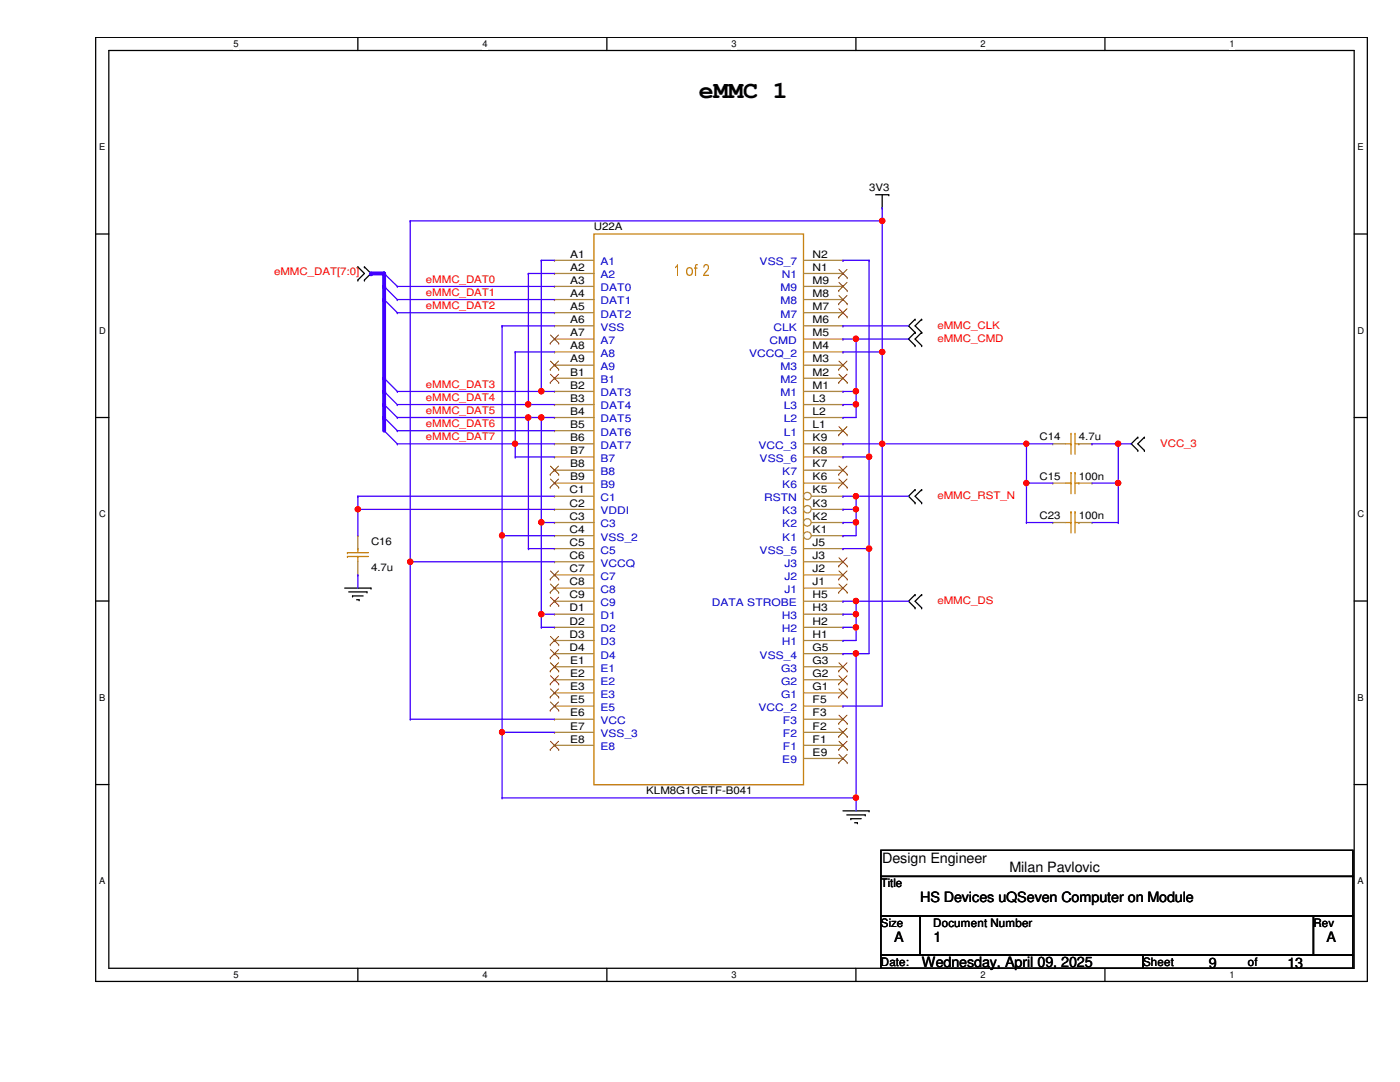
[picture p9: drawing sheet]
<svg xmlns="http://www.w3.org/2000/svg" width="279mm" height="216mm" viewBox="0 0 279 216" stroke-linecap="round" stroke-linejoin="round" font-family="sans-serif">
<path d="M19.1 7.5h253.8v188.3h-253.8zM21.7 10.1h248.6v183.1h-248.6z" fill="none" stroke="#000" stroke-width=".25"/>
<g fill="#fff">
<path d="M46.6 7.7h1v2.1h-1z"/>
<path d="M46.6 193.5h1v2.1h-1z"/>
</g>
<path d="M71.4 7.5v2.6M71.4 193.2v2.6" fill="none" stroke="#000" stroke-width=".25"/>
<g fill="#fff">
<path d="M96.3 7.7h1v2.1h-1z"/>
<path d="M96.3 193.5h1v2.1h-1z"/>
</g>
<path d="M121.1 7.5v2.6M121.1 193.2v2.6" fill="none" stroke="#000" stroke-width=".25"/>
<g fill="#fff">
<path d="M146 7.7h1v2.1h-1z"/>
<path d="M146 193.5h1v2.1h-1z"/>
</g>
<path d="M170.8 7.5v2.6M170.8 193.2v2.6" fill="none" stroke="#000" stroke-width=".25"/>
<g fill="#fff">
<path d="M195.7 7.7h1v2.1h-1z"/>
<path d="M195.7 193.5h1v2.1h-1z"/>
</g>
<path d="M220.5 7.5v2.6M220.5 193.2v2.6" fill="none" stroke="#000" stroke-width=".25"/>
<g fill="#fff">
<path d="M245.4 7.7h1v2.1h-1z"/>
<path d="M245.4 193.5h1v2.1h-1z"/>
<path d="M19.8 28.4h1.2v2h-1.2z"/>
<path d="M270.9 28.4h1.3v2h-1.3z"/>
<path d="M19.8 65h1.3v2.1h-1.3z"/>
<path d="M270.9 65h1.3v2.1h-1.3z"/>
</g>
<path d="M19.1 46.7h2.6M270.3 46.7h2.6" fill="none" stroke="#000" stroke-width=".25"/>
<g fill="#fff">
<path d="M19.8 101.6h1.3v2.1h-1.3z"/>
<path d="M270.9 101.6h1.3v2.1h-1.3z"/>
</g>
<path d="M19.1 83.3h2.6M270.3 83.3h2.6" fill="none" stroke="#000" stroke-width=".25"/>
<g fill="#fff">
<path d="M19.8 138.2h1.2v2.1h-1.2z"/>
<path d="M270.9 138.2h1.3v2.1h-1.3z"/>
</g>
<path d="M19.1 119.9h2.6M270.3 119.9h2.6" fill="none" stroke="#000" stroke-width=".25"/>
<g fill="#fff">
<path d="M19.8 174.8h1.2v2.1h-1.2z"/>
<path d="M270.9 174.8h1.3v2.1h-1.3z"/>
</g>
<g fill="none" stroke="#000" stroke-width=".25">
<path d="M174.8 38.9h2.6M176.1 38.9v2.6M177.4 38.9h.1M71.4 53.3h.1M71.4 55.9h.1M71.4 53.3l1.3 1.3-1.3 1.3M72.7 55.9h.1M72.7 53.3h.1M72.7 53.3l1.3 1.3-1.3 1.3M176.1 41.5h.1M182.6 63.7h.1M182.6 66.3h.1"/>
<path d="M182.6 69h.1M182.6 63.7l-1.3 1.3 1.3 1.3M182.6 66.3l-1.3 1.3 1.3 1.4M183.9 66.3h.1M183.9 63.7h.1M183.9 69h.1M183.9 63.7l-1.3 1.3 1.3 1.3M183.9 66.3l-1.3 1.3 1.3 1.4M182.6 97.7h.1M182.6 97.7l-1.3 1.3 1.3 1.3M183.9 97.7h.1M183.9 97.7l-1.3 1.3 1.3 1.3"/>
<path d="M227.1 87.2h.1M227.1 89.9h.1M227.1 87.2l-1.3 1.4 1.3 1.3M228.4 89.9h.1M228.4 87.2h.1M228.4 87.2l-1.3 1.4 1.3 1.3M68.8 117.3h5.2M69.6 118.1h3.6M70.4 118.9h.1M70.4 118.9h2.1M71.2 119.7h.5M71.7 119.7h.1"/>
<path d="M73.2 118.1h.1M74 117.3h.1M182.6 100.3h.1M182.6 118.7h.1M182.6 118.7l-1.3 1.3 1.3 1.3M183.9 100.3h.1M183.9 118.7h.1M183.9 118.7l-1.3 1.3 1.3 1.3M182.6 121.3h.1M183.9 121.3h.1M19.1 156.5h2.6M270.3 156.5h2.6"/>
<path d="M168.2 161.8h5.2M169 162.6h3.7M169.8 163.4h.1M169.8 163.4h2.1M170.6 164.2h.5M171.1 164.2h.1M172.7 162.6h.1M173.4 161.8h.1M175.8 169.7h94.2v5.2h-94.2zM175.8 174.9h94.2v7.9h-94.2zM175.8 182.8h7.8v7.8h-7.8zM175.8 190.6h52.3v2.6h-52.3z"/>
<path d="M183.6 182.8h78.5v7.8h-78.5zM228.1 190.6h41.9v2.6h-41.9zM262.1 182.8h7.9v7.8h-7.9z"/>
</g>
<g fill="none" stroke="#4200ff" stroke-width=".25">
<path d="M76.7 59.8h.1M76.7 57.1h.1M76.7 54.6h.1M76.7 59.8l2.6 2.6M76.7 57.1l2.6 2.7M76.7 54.6l2.6 2.5M76.7 78.1h.1M76.7 75.5h.1M76.7 78.1l2.6 2.6M76.7 75.5l2.6 2.6M76.7 85.9h.1M76.7 83.3h.1"/>
<path d="M76.7 80.7h.1M76.7 85.9l2.6 2.7M76.7 83.3l2.6 2.6M76.7 80.7l2.6 2.6"/>
</g>
<g fill="none" stroke="#cc8006" stroke-width=".25">
<path d="M118.5 46.7h41.9v109.9h-41.9zM212.7 88.6h1M212.7 96.4h1M213.7 86.5h.1M213.7 88.6h.1M213.7 94.3h.1M213.7 96.4h.1M213.7 86.5v4.1M213.7 94.3v4.2M214.5 86.5h.1M214.5 94.3h.1M214.5 86.5v4.1"/>
<path d="M214.5 94.3v4.2M214.5 88.6h.8M214.5 96.4h.8M215.3 88.6h.1M215.3 96.4h.1M69.3 111h.1M69.3 110.3h.1M69.3 111h4.2M69.3 110.3h4.2M71.4 109.5h.1M71.4 111h.1M71.4 109.5v.8"/>
<path d="M71.4 111v1.1M212.7 104.3h1M213.7 102.1h.1M213.7 104.3h.1M213.7 102.1v4.2M214.5 102.1h.1M214.5 102.1v4.2M214.5 104.3h.8M215.3 104.3h.1"/>
</g>
<g fill="none" stroke="#a84" stroke-width=".25">
<path d="M110.7 51.9h.1M110.7 54.6h.1M110.7 57.1h.1M110.7 59.8h.1M110.7 51.9h7.8M110.7 54.6h7.8M110.7 57.1h7.8M110.7 59.8h7.8M110.7 62.4h.1M110.7 65h.1M110.7 67.6h.1M110.7 70.2h.1"/>
<path d="M110.7 72.9h.1M110.7 75.5h.1M110.7 78.1h.1M110.7 62.4h7.8M110.7 65h7.8M110.7 67.6h7.8M110.7 70.2h7.8M110.7 72.9h7.8M110.7 75.5h7.8M110.7 78.1h7.8M110.7 80.7h.1M110.7 83.3h.1"/>
<path d="M110.7 85.9h.1M110.7 88.6h.1M110.7 91.2h.1M110.7 93.8h.1M110.7 96.4h.1M110.7 99h.1M110.7 88.6h7.8M110.7 96.4h7.8M110.7 80.7h7.8M110.7 83.3h7.8M110.7 85.9h7.8M110.7 91.2h7.8"/>
<path d="M110.7 93.8h7.8M110.7 99h7.8M210.1 88.6h.1M210.1 96.4h.1M210.1 88.6h2.6M210.1 96.4h2.6M215.3 88.6h2.6M215.3 96.4h2.6M217.9 88.6h.1M217.9 96.4h.1M71.4 114.7h.1M71.4 106.9h.1"/>
<path d="M71.4 106.9v2.6M71.4 112.1v2.6M110.7 101.6h.1M110.7 104.3h.1M110.7 106.9h.1M110.7 109.5h.1M110.7 112.1h.1M110.7 114.7h.1M110.7 117.3h.1M110.7 120h.1M110.7 104.3h7.8M110.7 101.6h7.8"/>
<path d="M110.7 106.9h7.8M110.7 109.5h7.8M110.7 112.1h7.8M110.7 114.7h7.8M110.7 117.3h7.8M110.7 120h7.8M160.4 109.5h7.8M160.4 112.1h7.8M160.4 114.7h7.8M160.4 117.3h7.8M160.4 120h7.8M168.2 120h.1"/>
<path d="M168.2 117.3h.1M168.2 114.7h.1M168.2 112.1h.1M168.2 109.5h.1M210.1 104.3h.1M210.1 104.3h2.6M215.3 104.3h2.6M217.9 104.3h.1M110.7 122.6h.1M110.7 125.2h.1M110.7 127.8h.1M110.7 130.4h.1"/>
<path d="M110.7 133.1h.1M110.7 135.6h.1M110.7 138.3h.1M110.7 122.6h7.8M110.7 125.2h7.8M110.7 127.8h7.8M110.7 130.4h7.8M110.7 133.1h7.8M110.7 135.6h7.8M110.7 138.3h7.8M160.4 122.6h7.8M160.4 125.2h7.8"/>
<path d="M160.4 127.8h7.8M160.4 130.4h7.8M160.4 133.1h7.8M160.4 135.6h7.8M160.4 138.3h7.8M168.2 138.3h.1M168.2 135.6h.1M168.2 133.1h.1M168.2 130.4h.1M168.2 127.8h.1M168.2 125.2h.1M168.2 122.6h.1"/>
<path d="M110.7 140.9h.1M110.7 143.5h.1M110.7 146.1h.1M110.7 148.7h.1M110.7 140.9h7.8M110.7 143.5h7.8M110.7 146.1h7.8M110.7 148.7h7.8M160.4 140.9h7.8M160.4 143.5h7.8M160.4 146.1h7.8M160.4 148.7h7.8"/>
<path d="M160.4 151.3h7.8M168.2 151.3h.1M168.2 148.7h.1M168.2 146.1h.1M168.2 143.5h.1M168.2 140.9h.1"/>
</g>
<g fill="none" stroke="#804000" stroke-width=".2">
<path d="M109.8 68.5h.1M109.8 73.7h.1M109.8 76.3h.1M109.9 66.8l1.6 1.7M109.9 72.1l1.6 1.6M109.9 74.7l1.6 1.6M111.5 66.8l-1.7 1.7M111.5 72.1l-1.7 1.6M111.5 74.7l-1.7 1.6M111.5 68.5h.1M111.5 73.7h.1M111.5 76.3h.1"/>
<path d="M109.8 94.7h.1M109.8 97.2h.1M109.9 93l1.6 1.7M109.9 95.6l1.6 1.6M111.5 93l-1.7 1.7M111.5 95.6l-1.7 1.6M111.5 94.7h.1M111.5 97.2h.1M109.8 115.6h.1M109.8 118.2h.1M109.9 113.9l1.6 1.7M109.9 116.5l1.6 1.7"/>
<path d="M109.9 119.2l1.6 1.6M111.5 113.9l-1.7 1.7M111.5 116.5l-1.7 1.7M111.5 119.2l-1.7 1.6M111.5 115.6h.1M111.5 118.2h.1M167.4 118.2h.1M167.4 115.6h.1M167.4 112.9h.1M167.4 116.5l1.7 1.7M167.4 113.9l1.7 1.7M167.4 111.3l1.7 1.6"/>
<path d="M169 116.5l-1.6 1.7M169 113.9l-1.6 1.7M169 111.3l-1.6 1.6M169.1 118.2h.1M169.1 115.6h.1M169.1 112.9h.1M109.8 120.8h.1M109.8 128.7h.1M109.8 131.3h.1M109.8 133.9h.1M109.8 136.5h.1M109.8 139.1h.1"/>
<path d="M109.9 127l1.6 1.7M109.9 129.6l1.6 1.7M109.9 132.2l1.6 1.7M109.9 134.8l1.6 1.7M109.9 137.5l1.6 1.6M111.5 127l-1.7 1.7M111.5 129.6l-1.7 1.7M111.5 132.2l-1.7 1.7M111.5 134.8l-1.7 1.7M111.5 137.5l-1.7 1.6M111.5 120.8h.1M111.5 128.7h.1"/>
<path d="M111.5 131.3h.1M111.5 133.9h.1M111.5 136.5h.1M111.5 139.1h.1M167.4 139.1h.1M167.4 136.5h.1M167.4 133.9h.1M167.4 137.5l1.7 1.6M167.4 134.8l1.7 1.7M167.4 132.2l1.7 1.7M169 137.5l-1.6 1.6M169 134.8l-1.6 1.7"/>
<path d="M169 132.2l-1.6 1.7M169.1 139.1h.1M169.1 136.5h.1M169.1 133.9h.1M109.8 141.7h.1M109.8 149.6h.1M109.9 140.1l1.6 1.6M109.9 147.9l1.6 1.7M111.5 140.1l-1.7 1.6M111.5 147.9l-1.7 1.7M111.5 141.7h.1M111.5 149.6h.1"/>
<path d="M167.4 152.2h.1M167.4 149.6h.1M167.4 147h.1M167.4 144.4h.1M167.4 150.5l1.7 1.7M167.4 147.9l1.7 1.7M167.4 145.3l1.7 1.7M167.4 142.7l1.7 1.7M169 150.5l-1.6 1.7M169 147.9l-1.6 1.7M169 145.3l-1.6 1.7M169 142.7l-1.6 1.7"/>
<path d="M169.1 152.2h.1M169.1 149.6h.1M169.1 147h.1M169.1 144.4h.1"/>
</g>
<circle cx="161.1" cy="106.9" r=".75" fill="#fff"/>
<g fill="none" stroke="#a84" stroke-width=".25">
<path d="M161.9 106.9h6.3M168.2 106.9h.1"/>
<circle cx="161.1" cy="106.9" r=".75"/>
</g>
<circle cx="161.1" cy="104.2" r=".75" fill="#fff"/>
<g fill="none" stroke="#a84" stroke-width=".25">
<path d="M161.9 104.3h6.3M168.2 104.3h.1"/>
<circle cx="161.1" cy="104.2" r=".75"/>
</g>
<circle cx="161.1" cy="101.6" r=".75" fill="#fff"/>
<g fill="none" stroke="#a84" stroke-width=".25">
<path d="M161.9 101.6h6.3M168.2 101.6h.1"/>
<circle cx="161.1" cy="101.6" r=".75"/>
</g>
<circle cx="161.1" cy="99" r=".75" fill="#fff"/>
<g fill="none" stroke="#a84" stroke-width=".25">
<path d="M160.4 59.8h7.8M160.4 57.1h7.8M160.4 54.6h7.8M160.4 51.9h7.8M168.2 59.8h.1M168.2 57.1h.1M168.2 54.6h.1M168.2 51.9h.1M160.4 78.1h7.8M160.4 75.5h7.8M160.4 72.9h7.8M160.4 70.2h7.8"/>
<path d="M160.4 67.6h7.8M160.4 65h7.8M160.4 62.4h7.8M168.2 78.1h.1M168.2 75.5h.1M168.2 72.9h.1M168.2 70.2h.1M168.2 67.6h.1M168.2 65h.1M168.2 62.4h.1M160.4 96.4h7.8M160.4 93.8h7.8"/>
<path d="M160.4 91.2h7.8M160.4 88.6h7.8M160.4 85.9h7.8M160.4 83.3h7.8M160.4 80.7h7.8M161.9 99h6.3M168.2 99h.1M168.2 96.4h.1M168.2 93.8h.1M168.2 91.2h.1M168.2 88.6h.1M168.2 85.9h.1"/>
<path d="M168.2 83.3h.1M168.2 80.7h.1"/>
<circle cx="161.1" cy="99" r=".75"/>
</g>
<g fill="none" stroke="#804000" stroke-width=".2">
<path d="M167.4 58h.1M167.4 55.4h.1M167.4 59l1.7 1.6M167.4 56.3l1.7 1.7M167.4 53.8l1.7 1.6M169 59l-1.6 1.6M169 56.3l-1.6 1.7M169 53.8l-1.6 1.6M169.1 58h.1M169.1 55.4h.1M167.4 76.3h.1M167.4 73.7h.1"/>
<path d="M167.4 63.2h.1M167.4 60.6h.1M167.4 74.7l1.7 1.6M167.4 72.1l1.7 1.6M167.4 61.6l1.7 1.6M169 74.7l-1.6 1.6M169 72.1l-1.6 1.6M169 61.6l-1.6 1.6M169.1 76.3h.1M169.1 73.7h.1M169.1 63.2h.1M169.1 60.6h.1"/>
<path d="M167.4 97.2h.1M167.4 94.7h.1M167.4 86.8h.1M167.4 95.6l1.7 1.6M167.4 93l1.7 1.7M167.4 85.1l1.7 1.7M169 95.6l-1.6 1.6M169 93l-1.6 1.7M169 85.1l-1.6 1.7M169.1 97.2h.1M169.1 94.7h.1M169.1 86.8h.1"/>
</g>
<path d="M81.9 44.1h.1M81.9 44.1h94.2" fill="none" stroke="#4200ff" stroke-width=".25"/>
<circle cx="176.1" cy="44.1" r=".51" fill="#f00"/>
<circle cx="176.1" cy="44.1" r=".51" fill="none" stroke="#f00" stroke-width=".25"/>
<path d="M81.9 44.1h.1M81.9 44.1v68" fill="none" stroke="#4200ff" stroke-width=".25"/>
<circle cx="81.9" cy="112.1" r=".51" fill="#f00"/>
<circle cx="81.9" cy="112.1" r=".51" fill="none" stroke="#f00" stroke-width=".25"/>
<path d="M105.5 54.6h.1M105.5 54.6v26.1M108 51.9h.1M108 51.9v26.2M108 51.9h2.7M168.2 51.9h.1M168.2 51.9h5.2M173.4 51.9h.1M173.4 51.9v39.3" fill="none" stroke="#4200ff" stroke-width=".25"/>
<circle cx="105.4" cy="80.7" r=".51" fill="#f00"/>
<circle cx="105.4" cy="80.7" r=".51" fill="none" stroke="#f00" stroke-width=".25"/>
<path d="M79.3 57.1h.1M79.3 59.8h.1M79.3 57.1h31.4M79.3 59.8h31.4M105.5 54.6h.1M105.5 54.6h5.2M79.3 62.4h.1M79.3 62.4h31.4M100.2 65h.1M100.2 65v41.9" fill="none" stroke="#4200ff" stroke-width=".25"/>
<circle cx="100.2" cy="106.8" r=".5" fill="#f00"/>
<circle cx="100.2" cy="106.8" r=".5" fill="none" stroke="#f00" stroke-width=".25"/>
<path d="M100.2 65h.1M100.2 65h10.5M168.2 65h.1M168.2 67.6h.1M168.2 65h13.1M168.2 67.6h13.1M170.9 67.6h.1M170.9 67.6v10.5" fill="none" stroke="#4200ff" stroke-width=".25"/>
<circle cx="170.8" cy="67.6" r=".51" fill="#f00"/>
<circle cx="170.8" cy="67.6" r=".51" fill="none" stroke="#f00" stroke-width=".25"/>
<path d="M79.3 78.1h.1M79.3 78.1h28.7M102.8 70.2h.1M102.8 70.2h7.9M102.8 70.2v18.4M168.2 70.2h.1M168.2 70.2h7.9M176.1 70.2h.1M176.1 70.2v18.4" fill="none" stroke="#4200ff" stroke-width=".25"/>
<circle cx="108" cy="78.1" r=".51" fill="#f00"/>
<circle cx="108" cy="78.1" r=".51" fill="none" stroke="#f00" stroke-width=".25"/>
<path d="M108 78.1h.1M108 78.1h2.7M168.2 78.1h.1M168.2 78.1h2.7M170.9 78.1h.1M170.9 78.1v2.6" fill="none" stroke="#4200ff" stroke-width=".25"/>
<circle cx="170.8" cy="80.7" r=".51" fill="#f00"/>
<circle cx="170.8" cy="80.7" r=".51" fill="none" stroke="#f00" stroke-width=".25"/>
<circle cx="170.8" cy="78.1" r=".51" fill="#f00"/>
<circle cx="170.8" cy="78.1" r=".51" fill="none" stroke="#f00" stroke-width=".25"/>
<path d="M79.3 80.7h.1M79.3 83.3h.1M79.3 80.7h31.4M79.3 83.3h26.2M105.5 80.7h.1M105.5 83.3h.1M105.5 83.3v26.2M168.2 80.7h.1M168.2 80.7h2.7M170.9 80.7h.1M170.9 80.7v2.6" fill="none" stroke="#4200ff" stroke-width=".25"/>
<circle cx="105.4" cy="83.3" r=".51" fill="#f00"/>
<circle cx="105.4" cy="83.3" r=".51" fill="none" stroke="#f00" stroke-width=".25"/>
<path d="M105.5 83.3h.1M105.5 83.3h2.5M108 83.3h.1M108 83.3v21" fill="none" stroke="#4200ff" stroke-width=".25"/>
<circle cx="108" cy="104.2" r=".51" fill="#f00"/>
<circle cx="108" cy="104.2" r=".51" fill="none" stroke="#f00" stroke-width=".25"/>
<circle cx="108" cy="83.3" r=".51" fill="#f00"/>
<circle cx="108" cy="83.3" r=".51" fill="none" stroke="#f00" stroke-width=".25"/>
<path d="M79.3 85.9h.1M79.3 88.6h.1M79.3 85.9h31.4M79.3 88.6h23.5M108 83.3h.1M108 83.3h2.7M168.2 83.3h.1M168.2 83.3h2.7" fill="none" stroke="#4200ff" stroke-width=".25"/>
<circle cx="102.8" cy="88.5" r=".5" fill="#f00"/>
<circle cx="102.8" cy="88.5" r=".5" fill="none" stroke="#f00" stroke-width=".25"/>
<path d="M102.8 88.6h.1M102.8 88.6h7.9M102.8 88.6v2.6M168.2 88.6h.1M168.2 88.6h36.7M204.9 88.6h.1" fill="none" stroke="#4200ff" stroke-width=".25"/>
<circle cx="204.8" cy="88.5" r=".49" fill="#f00"/>
<circle cx="204.8" cy="88.5" r=".49" fill="none" stroke="#f00" stroke-width=".25"/>
<path d="M176.1 88.6h.1M176.1 88.6v52.3" fill="none" stroke="#4200ff" stroke-width=".25"/>
<circle cx="176.1" cy="88.5" r=".5" fill="#f00"/>
<circle cx="176.1" cy="88.5" r=".5" fill="none" stroke="#f00" stroke-width=".25"/>
<path d="M102.8 91.2h.1M102.8 91.2h7.9M168.2 91.2h.1M168.2 91.2h5.2M173.4 91.2h.1M173.4 91.2v18.3M204.9 88.6h.1M204.9 88.6v7.8M223.2 88.6h.1M223.2 88.6v7.8" fill="none" stroke="#4200ff" stroke-width=".25"/>
<circle cx="173.4" cy="109.5" r=".51" fill="#f00"/>
<circle cx="173.4" cy="109.5" r=".51" fill="none" stroke="#f00" stroke-width=".25"/>
<circle cx="173.4" cy="91.1" r=".51" fill="#f00"/>
<circle cx="173.4" cy="91.1" r=".51" fill="none" stroke="#f00" stroke-width=".25"/>
<path d="M204.9 96.4h.1M204.9 96.4v7.9" fill="none" stroke="#4200ff" stroke-width=".25"/>
<circle cx="204.8" cy="96.4" r=".5" fill="#f00"/>
<circle cx="204.8" cy="96.4" r=".5" fill="none" stroke="#f00" stroke-width=".25"/>
<path d="M223.2 96.4h.1M223.2 96.4v7.9" fill="none" stroke="#4200ff" stroke-width=".25"/>
<circle cx="223.1" cy="96.4" r=".51" fill="#f00"/>
<circle cx="223.1" cy="96.4" r=".51" fill="none" stroke="#f00" stroke-width=".25"/>
<path d="M71.4 99h.1M71.4 99v2.6M71.4 99h39.3M168.2 99h.1M168.2 99h13.1M170.9 99h.1M170.9 99v2.6" fill="none" stroke="#4200ff" stroke-width=".25"/>
<circle cx="170.8" cy="99" r=".51" fill="#f00"/>
<circle cx="170.8" cy="99" r=".51" fill="none" stroke="#f00" stroke-width=".25"/>
<path d="M71.4 101.6h.1M71.4 101.6h39.3M71.4 101.6v5.3" fill="none" stroke="#4200ff" stroke-width=".25"/>
<circle cx="71.4" cy="101.6" r=".5" fill="#f00"/>
<circle cx="71.4" cy="101.6" r=".5" fill="none" stroke="#f00" stroke-width=".25"/>
<path d="M168.2 101.6h.1M168.2 101.6h2.7M170.9 101.6h.1M170.9 101.6v2.7" fill="none" stroke="#4200ff" stroke-width=".25"/>
<circle cx="170.8" cy="104.2" r=".51" fill="#f00"/>
<circle cx="170.8" cy="104.2" r=".51" fill="none" stroke="#f00" stroke-width=".25"/>
<circle cx="170.8" cy="101.6" r=".5" fill="#f00"/>
<circle cx="170.8" cy="101.6" r=".5" fill="none" stroke="#f00" stroke-width=".25"/>
<g fill="none" stroke="#4200ff" stroke-width=".25">
<path d="M71.4 114.7h.1M71.4 114.7v2.6M81.9 112.1h.1M81.9 112.1v31.4M81.9 112.1h28.8M100.2 106.9h.1M100.2 106.9v39.2M100.2 106.9h10.5M105.5 109.5h.1M105.5 109.5h5.2M108 104.3h.1M108 104.3v18.3"/>
<path d="M108 104.3h2.7M168.2 104.3h.1M168.2 106.9h.1M168.2 109.5h.1M168.2 120h.1M168.2 104.3h2.7M168.2 109.5h5.2M168.2 120h13.1M170.9 104.3h.1M170.9 120h.1M170.9 104.3v2.6h-2.7M170.9 120v2.6"/>
<path d="M173.4 109.5h.1M173.4 109.5v20.9"/>
</g>
<circle cx="170.8" cy="119.9" r=".51" fill="#f00"/>
<circle cx="170.8" cy="119.9" r=".51" fill="none" stroke="#f00" stroke-width=".25"/>
<path d="M108 122.6h.1M108 122.6h2.7M108 122.6v2.6" fill="none" stroke="#4200ff" stroke-width=".25"/>
<circle cx="108" cy="122.5" r=".51" fill="#f00"/>
<circle cx="108" cy="122.5" r=".51" fill="none" stroke="#f00" stroke-width=".25"/>
<path d="M168.2 122.6h.1M168.2 122.6h2.7M170.9 122.6h.1M170.9 122.6v2.6" fill="none" stroke="#4200ff" stroke-width=".25"/>
<circle cx="170.8" cy="122.5" r=".51" fill="#f00"/>
<circle cx="170.8" cy="122.5" r=".51" fill="none" stroke="#f00" stroke-width=".25"/>
<path d="M108 125.2h.1M108 125.2h2.7M168.2 125.2h.1M168.2 125.2h2.7M170.9 125.2h.1M170.9 125.2v2.6" fill="none" stroke="#4200ff" stroke-width=".25"/>
<circle cx="170.8" cy="125.2" r=".51" fill="#f00"/>
<circle cx="170.8" cy="125.2" r=".51" fill="none" stroke="#f00" stroke-width=".25"/>
<path d="M168.2 127.8h.1M168.2 130.4h.1M168.2 127.8h2.7M168.2 130.4h2.7M170.9 130.4h.1M170.9 130.4v28.8" fill="none" stroke="#4200ff" stroke-width=".25"/>
<circle cx="170.8" cy="130.4" r=".51" fill="#f00"/>
<circle cx="170.8" cy="130.4" r=".51" fill="none" stroke="#f00" stroke-width=".25"/>
<path d="M81.9 143.5h.1M81.9 143.5h28.8M100.2 146.1h.1M100.2 146.1h10.5M168.2 140.9h.1M168.2 140.9h7.9" fill="none" stroke="#4200ff" stroke-width=".25"/>
<path d="M76.7 54.6v2.5" fill="none" stroke="#00f" stroke-width=".76"/>
<circle cx="76.7" cy="54.6" r=".38" fill="#00f"/>
<path d="M74 54.6h2.7" fill="none" stroke="#00f" stroke-width=".76"/>
<circle cx="74" cy="54.6" r=".38" fill="#00f"/>
<path d="M76.7 83.3v2.6" fill="none" stroke="#00f" stroke-width=".76"/>
<circle cx="76.7" cy="83.3" r=".38" fill="#00f"/>
<path d="M76.7 80.7v2.6" fill="none" stroke="#00f" stroke-width=".76"/>
<circle cx="76.7" cy="80.7" r=".38" fill="#00f"/>
<path d="M76.7 78.1v2.6" fill="none" stroke="#00f" stroke-width=".76"/>
<circle cx="76.7" cy="78.1" r=".38" fill="#00f"/>
<path d="M76.7 75.5v2.6" fill="none" stroke="#00f" stroke-width=".76"/>
<circle cx="76.7" cy="75.5" r=".38" fill="#00f"/>
<path d="M76.7 59.8v15.7" fill="none" stroke="#00f" stroke-width=".76"/>
<circle cx="76.7" cy="59.8" r=".38" fill="#00f"/>
<path d="M76.7 57.1v2.7" fill="none" stroke="#00f" stroke-width=".76"/>
<circle cx="76.7" cy="57.1" r=".38" fill="#00f"/>
<path d="M176.1 41.5h.1M176.1 41.5v2.6M217.9 88.6h.1M217.9 88.6h5.3" fill="none" stroke="#4200ff" stroke-width=".25"/>
<circle cx="223.1" cy="88.5" r=".5" fill="#f00"/>
<circle cx="223.1" cy="88.5" r=".5" fill="none" stroke="#f00" stroke-width=".25"/>
<path d="M170.9 130.4h.1M170.9 130.4h2.5M100.2 146.1h.1M100.2 146.1v13.1" fill="none" stroke="#4200ff" stroke-width=".25"/>
<circle cx="100.2" cy="146.1" r=".5" fill="#f00"/>
<circle cx="100.2" cy="146.1" r=".5" fill="none" stroke="#f00" stroke-width=".25"/>
<path d="M100.2 159.2h.1M100.2 159.2h70.7" fill="none" stroke="#4200ff" stroke-width=".25"/>
<circle cx="170.8" cy="159.2" r=".51" fill="#f00"/>
<circle cx="170.8" cy="159.2" r=".51" fill="none" stroke="#f00" stroke-width=".25"/>
<path d="M176.1 44.1v26.1M176.1 70.2h.1M170.9 159.2h.1M170.9 159.2v2.6" fill="none" stroke="#4200ff" stroke-width=".25"/>
<circle cx="176.1" cy="70.2" r=".51" fill="#f00"/>
<circle cx="176.1" cy="70.2" r=".51" fill="none" stroke="#f00" stroke-width=".25"/>
<path d="M204.9 88.6h.1M204.9 96.4h.1M204.9 96.4h5.2M204.9 88.6h5.2M217.9 96.4h5.3M223.2 96.4h.1M223.2 88.6h.1M223.2 88.6h2.6M204.9 104.3h.1M204.9 104.3h5.2M217.9 104.3h5.3M223.2 104.3h.1" fill="none" stroke="#4200ff" stroke-width=".25"/>
<circle cx="176.1" cy="44.1" r=".51" fill="#f00"/>
<circle cx="176.1" cy="44.1" r=".51" fill="none" stroke="#f00" stroke-width=".25"/>
<circle cx="81.9" cy="112.1" r=".51" fill="#f00"/>
<circle cx="81.9" cy="112.1" r=".51" fill="none" stroke="#f00" stroke-width=".25"/>
<circle cx="105.4" cy="80.7" r=".51" fill="#f00"/>
<circle cx="105.4" cy="80.7" r=".51" fill="none" stroke="#f00" stroke-width=".25"/>
<circle cx="100.2" cy="106.8" r=".5" fill="#f00"/>
<circle cx="100.2" cy="106.8" r=".5" fill="none" stroke="#f00" stroke-width=".25"/>
<circle cx="170.8" cy="67.6" r=".51" fill="#f00"/>
<circle cx="170.8" cy="67.6" r=".51" fill="none" stroke="#f00" stroke-width=".25"/>
<circle cx="108" cy="78.1" r=".51" fill="#f00"/>
<circle cx="108" cy="78.1" r=".51" fill="none" stroke="#f00" stroke-width=".25"/>
<circle cx="170.8" cy="80.7" r=".51" fill="#f00"/>
<circle cx="170.8" cy="80.7" r=".51" fill="none" stroke="#f00" stroke-width=".25"/>
<circle cx="170.8" cy="78.1" r=".51" fill="#f00"/>
<circle cx="170.8" cy="78.1" r=".51" fill="none" stroke="#f00" stroke-width=".25"/>
<circle cx="105.4" cy="83.3" r=".51" fill="#f00"/>
<circle cx="105.4" cy="83.3" r=".51" fill="none" stroke="#f00" stroke-width=".25"/>
<circle cx="108" cy="104.2" r=".51" fill="#f00"/>
<circle cx="108" cy="104.2" r=".51" fill="none" stroke="#f00" stroke-width=".25"/>
<circle cx="108" cy="83.3" r=".51" fill="#f00"/>
<circle cx="108" cy="83.3" r=".51" fill="none" stroke="#f00" stroke-width=".25"/>
<circle cx="102.8" cy="88.5" r=".5" fill="#f00"/>
<circle cx="102.8" cy="88.5" r=".5" fill="none" stroke="#f00" stroke-width=".25"/>
<circle cx="204.8" cy="88.5" r=".49" fill="#f00"/>
<circle cx="204.8" cy="88.5" r=".49" fill="none" stroke="#f00" stroke-width=".25"/>
<circle cx="176.1" cy="88.5" r=".5" fill="#f00"/>
<circle cx="176.1" cy="88.5" r=".5" fill="none" stroke="#f00" stroke-width=".25"/>
<circle cx="173.4" cy="109.5" r=".51" fill="#f00"/>
<circle cx="173.4" cy="109.5" r=".51" fill="none" stroke="#f00" stroke-width=".25"/>
<circle cx="173.4" cy="91.1" r=".51" fill="#f00"/>
<circle cx="173.4" cy="91.1" r=".51" fill="none" stroke="#f00" stroke-width=".25"/>
<circle cx="204.8" cy="96.4" r=".5" fill="#f00"/>
<circle cx="204.8" cy="96.4" r=".5" fill="none" stroke="#f00" stroke-width=".25"/>
<circle cx="223.1" cy="96.4" r=".51" fill="#f00"/>
<circle cx="223.1" cy="96.4" r=".51" fill="none" stroke="#f00" stroke-width=".25"/>
<circle cx="170.8" cy="99" r=".51" fill="#f00"/>
<circle cx="170.8" cy="99" r=".51" fill="none" stroke="#f00" stroke-width=".25"/>
<circle cx="71.4" cy="101.6" r=".5" fill="#f00"/>
<circle cx="71.4" cy="101.6" r=".5" fill="none" stroke="#f00" stroke-width=".25"/>
<circle cx="170.8" cy="104.2" r=".51" fill="#f00"/>
<circle cx="170.8" cy="104.2" r=".51" fill="none" stroke="#f00" stroke-width=".25"/>
<circle cx="170.8" cy="101.6" r=".5" fill="#f00"/>
<circle cx="170.8" cy="101.6" r=".5" fill="none" stroke="#f00" stroke-width=".25"/>
<circle cx="170.8" cy="119.9" r=".51" fill="#f00"/>
<circle cx="170.8" cy="119.9" r=".51" fill="none" stroke="#f00" stroke-width=".25"/>
<circle cx="108" cy="122.5" r=".51" fill="#f00"/>
<circle cx="108" cy="122.5" r=".51" fill="none" stroke="#f00" stroke-width=".25"/>
<circle cx="170.8" cy="122.5" r=".51" fill="#f00"/>
<circle cx="170.8" cy="122.5" r=".51" fill="none" stroke="#f00" stroke-width=".25"/>
<circle cx="170.8" cy="125.2" r=".51" fill="#f00"/>
<circle cx="170.8" cy="125.2" r=".51" fill="none" stroke="#f00" stroke-width=".25"/>
<circle cx="170.8" cy="130.4" r=".51" fill="#f00"/>
<circle cx="170.8" cy="130.4" r=".51" fill="none" stroke="#f00" stroke-width=".25"/>
<circle cx="223.1" cy="88.5" r=".5" fill="#f00"/>
<circle cx="223.1" cy="88.5" r=".5" fill="none" stroke="#f00" stroke-width=".25"/>
<circle cx="100.2" cy="146.1" r=".5" fill="#f00"/>
<circle cx="100.2" cy="146.1" r=".5" fill="none" stroke="#f00" stroke-width=".25"/>
<circle cx="170.8" cy="159.2" r=".51" fill="#f00"/>
<circle cx="170.8" cy="159.2" r=".51" fill="none" stroke="#f00" stroke-width=".25"/>
<circle cx="176.1" cy="70.2" r=".51" fill="#f00"/>
<circle cx="176.1" cy="70.2" r=".51" fill="none" stroke="#f00" stroke-width=".25"/>
<text font-size="5" x="139.4" y="19.5">eMMC 1</text>
<text font-size="3.4" fill="#cc8006" x="134.5" y="55.2">1 of 2</text>
<g font-size="2.8">
<text x="176.1" y="172.2">Design Engineer</text>
<text x="201.5" y="174">Milan Pavlovic</text>
<text x="183.6" y="180">HS Devices uQSeven Computer on Module</text>
<text x="178.4" y="187.9">A</text>
<text x="186.3" y="187.9">1</text>
<text x="264.8" y="187.9">A</text>
<text x="183.9" y="192.9">Wednesday, April 09, 2025</text>
<text x="241.2" y="193.1">9</text>
<text x="256.9" y="193.1">13</text>
</g>
<g font-size="2.3">
<text x="175.8" y="177">Title</text>
<text x="175.8" y="184.9">Size</text>
<text x="186.3" y="184.9">Document Number</text>
<text x="262.1" y="184.9">Rev</text>
<text x="175.8" y="192.7">Date:</text>
<text x="228.1" y="192.7">Sheet</text>
<text x="249" y="192.7">of</text>
</g>
<g font-size="2.1">
<text x="173.4" y="38.1">3V3</text>
<text x="118.5" y="46">U22A</text>
<text x="113.8" y="51.4">A1</text>
<text x="162.2" y="51.4">N2</text>
<text x="113.8" y="54">A2</text>
<text x="113.8" y="56.6">A3</text>
<text x="113.8" y="59.2">A4</text>
<text x="162.2" y="59.2">M8</text>
<text x="162.2" y="56.6">M9</text>
<text x="162.2" y="54">N1</text>
<text x="113.8" y="61.8">A5</text>
<text x="113.8" y="64.5">A6</text>
<text x="162.2" y="64.5">M6</text>
<text x="162.2" y="61.8">M7</text>
<text x="113.8" y="67.1">A7</text>
<text x="113.8" y="69.7">A8</text>
<text x="162.2" y="69.7">M4</text>
<text x="162.2" y="67.1">M5</text>
<text x="113.8" y="72.3">A9</text>
<text x="113.8" y="74.9">B1</text>
<text x="113.8" y="77.6">B2</text>
<text x="162.2" y="77.6">M1</text>
<text x="162.2" y="74.9">M2</text>
<text x="162.2" y="72.3">M3</text>
<text x="113.8" y="80.2">B3</text>
<text x="113.8" y="82.8">B4</text>
<text x="162.2" y="82.8">L2</text>
<text x="162.2" y="80.2">L3</text>
<text x="113.8" y="85.4">B5</text>
<text x="113.8" y="88">B6</text>
<text x="162.2" y="88">K9</text>
<text x="162.2" y="85.4">L1</text>
<text x="207.5" y="87.8">C14</text>
<text x="215.3" y="87.8">4.7u</text>
<text x="113.8" y="90.6">B7</text>
<text x="113.8" y="93.3">B8</text>
<text x="113.8" y="95.8">B9</text>
<text x="162.2" y="95.8">K6</text>
<text x="162.2" y="93.3">K7</text>
<text x="162.2" y="90.6">K8</text>
<text x="207.5" y="95.7">C15</text>
<text x="215.3" y="95.7">100n</text>
<text x="113.7" y="98.5">C1</text>
<text x="113.7" y="101.1">C2</text>
<text x="162.2" y="101.1">K3</text>
<text x="162.2" y="98.5">K5</text>
<text x="113.7" y="103.7">C3</text>
<text x="113.7" y="106.3">C4</text>
<text x="162.2" y="106.3">K1</text>
<text x="162.2" y="103.7">K2</text>
<text x="207.5" y="103.5">C23</text>
<text x="215.3" y="103.5">100n</text>
<text x="74" y="108.8">C16</text>
<text x="113.7" y="108.9">C5</text>
<text x="113.7" y="111.5">C6</text>
<text x="162.2" y="111.5">J3</text>
<text x="162.2" y="108.9">J5</text>
<text x="74" y="114">4.7u</text>
<text x="113.7" y="114.2">C7</text>
<text x="113.7" y="116.8">C8</text>
<text x="113.7" y="119.4">C9</text>
<text x="162.2" y="119.4">H5</text>
<text x="162.2" y="116.8">J1</text>
<text x="162.2" y="114.2">J2</text>
<text x="113.7" y="122">D1</text>
<text x="113.7" y="124.6">D2</text>
<text x="162.2" y="124.6">H2</text>
<text x="162.2" y="122">H3</text>
<text x="113.7" y="127.3">D3</text>
<text x="113.7" y="129.9">D4</text>
<text x="162.2" y="129.9">G5</text>
<text x="162.2" y="127.3">H1</text>
<text x="113.8" y="132.5">E1</text>
<text x="113.8" y="135.1">E2</text>
<text x="113.8" y="137.7">E3</text>
<text x="162.2" y="137.7">G1</text>
<text x="162.2" y="135.1">G2</text>
<text x="162.2" y="132.5">G3</text>
<text x="113.8" y="140.3">E5</text>
<text x="113.8" y="143">E6</text>
<text x="162.2" y="143">F3</text>
<text x="162.2" y="140.3">F5</text>
<text x="113.8" y="145.6">E7</text>
<text x="113.8" y="148.2">E8</text>
<text x="162.2" y="148.2">F1</text>
<text x="162.2" y="145.6">F2</text>
<text x="162.2" y="150.8">E9</text>
<text x="129" y="158.5">KLM8G1GETF-B041</text>
</g>
<g font-size="2.1" fill="#00c">
<text x="119.8" y="52.9">A1</text>
<text x="151.6" y="52.9">VSS_7</text>
<text x="119.8" y="55.5">A2</text>
<text x="119.8" y="58.1">DAT0</text>
<text x="155.7" y="58.1">M9</text>
<text x="156" y="55.5">N1</text>
<text x="119.8" y="60.7">DAT1</text>
<text x="119.8" y="63.4">DAT2</text>
<text x="119.8" y="66">VSS</text>
<text x="154.4" y="66">CLK</text>
<text x="155.7" y="63.4">M7</text>
<text x="155.7" y="60.7">M8</text>
<text x="119.8" y="68.6">A7</text>
<text x="119.8" y="71.2">A8</text>
<text x="149.5" y="71.2">VCCQ_2</text>
<text x="153.6" y="68.6">CMD</text>
<text x="119.8" y="73.8">A9</text>
<text x="119.8" y="76.5">B1</text>
<text x="155.7" y="76.5">M2</text>
<text x="155.7" y="73.8">M3</text>
<text x="119.8" y="79.1">DAT3</text>
<text x="119.8" y="81.7">DAT4</text>
<text x="155.7" y="79.1">M1</text>
<text x="156.4" y="81.7">L3</text>
<text x="119.8" y="84.3">DAT5</text>
<text x="119.8" y="86.9">DAT6</text>
<text x="119.8" y="89.5">DAT7</text>
<text x="151.3" y="89.5">VCC_3</text>
<text x="156.4" y="86.9">L1</text>
<text x="156.4" y="84.3">L2</text>
<text x="119.8" y="92.2">B7</text>
<text x="119.8" y="94.8">B8</text>
<text x="151.6" y="92.2">VSS_6</text>
<text x="156.1" y="94.8">K7</text>
<text x="119.8" y="97.4">B9</text>
<text x="119.8" y="100">C1</text>
<text x="152.5" y="100">RSTN</text>
<text x="156.1" y="97.4">K6</text>
<text x="119.8" y="102.6">VDDI</text>
<text x="119.8" y="105.2">C3</text>
<text x="119.8" y="107.9">VSS_2</text>
<text x="156.1" y="107.9">K1</text>
<text x="156.1" y="105.2">K2</text>
<text x="156.1" y="102.6">K3</text>
<text x="119.8" y="110.4">C5</text>
<text x="119.8" y="113.1">VCCQ</text>
<text x="151.6" y="110.4">VSS_5</text>
<text x="156.5" y="113.1">J3</text>
<text x="119.8" y="115.7">C7</text>
<text x="119.8" y="118.3">C8</text>
<text x="156.5" y="118.3">J1</text>
<text x="156.5" y="115.7">J2</text>
<text x="119.8" y="120.9">C9</text>
<text x="119.8" y="123.5">D1</text>
<text x="142" y="120.9">DATA STROBE</text>
<text x="156" y="123.5">H3</text>
<text x="119.8" y="126.2">D2</text>
<text x="119.8" y="128.8">D3</text>
<text x="119.8" y="131.4">D4</text>
<text x="151.6" y="131.4">VSS_4</text>
<text x="156" y="128.8">H1</text>
<text x="156" y="126.2">H2</text>
<text x="119.8" y="134">E1</text>
<text x="119.8" y="136.6">E2</text>
<text x="155.9" y="136.6">G2</text>
<text x="155.9" y="134">G3</text>
<text x="119.8" y="139.2">E3</text>
<text x="119.8" y="141.9">E5</text>
<text x="151.3" y="141.9">VCC_2</text>
<text x="155.9" y="139.2">G1</text>
<text x="119.8" y="144.5">VCC</text>
<text x="119.8" y="147.1">VSS_3</text>
<text x="119.8" y="149.7">E8</text>
<text x="156.3" y="149.7">F1</text>
<text x="156.3" y="147.1">F2</text>
<text x="156.3" y="144.5">F3</text>
<text x="156.1" y="152.3">E9</text>
</g>
<g font-size="2.1" fill="#f00">
<text x="54.7" y="54.9">eMMC_DAT[7:0]</text>
<text x="85" y="56.4">eMMC_DAT0</text>
<text x="85" y="59.1">eMMC_DAT1</text>
<text x="85" y="61.7">eMMC_DAT2</text>
<text x="187.1" y="65.6">eMMC_CLK</text>
<text x="187.1" y="68.2">eMMC_CMD</text>
<text x="85" y="77.4">eMMC_DAT3</text>
<text x="85" y="80">eMMC_DAT4</text>
<text x="85" y="82.6">eMMC_DAT5</text>
<text x="85" y="85.2">eMMC_DAT6</text>
<text x="85" y="87.8">eMMC_DAT7</text>
<text x="231.5" y="89.2">VCC_3</text>
<text x="187.1" y="99.6">eMMC_RST_N</text>
<text x="187.1" y="120.6">eMMC_DS</text>
</g>
<g font-size="1.9">
<text x="46.6" y="9.4">5</text>
<text x="96.3" y="9.4">4</text>
<text x="146" y="9.4">3</text>
<text x="195.7" y="9.4">2</text>
<text x="245.4" y="9.4">1</text>
<text x="19.8" y="30">E</text>
<text x="270.9" y="30">E</text>
<text x="19.8" y="66.6">D</text>
<text x="270.9" y="66.6">D</text>
<text x="19.8" y="103.3">C</text>
<text x="270.9" y="103.3">C</text>
<text x="19.8" y="139.9">B</text>
<text x="270.9" y="139.9">B</text>
<text x="19.8" y="176.5">A</text>
<text x="270.9" y="176.5">A</text>
<text x="46.6" y="195.2">5</text>
<text x="96.3" y="195.2">4</text>
<text x="146" y="195.2">3</text>
<text x="195.7" y="195.2">2</text>
<text x="245.4" y="195.2">1</text>
</g>
</svg>
